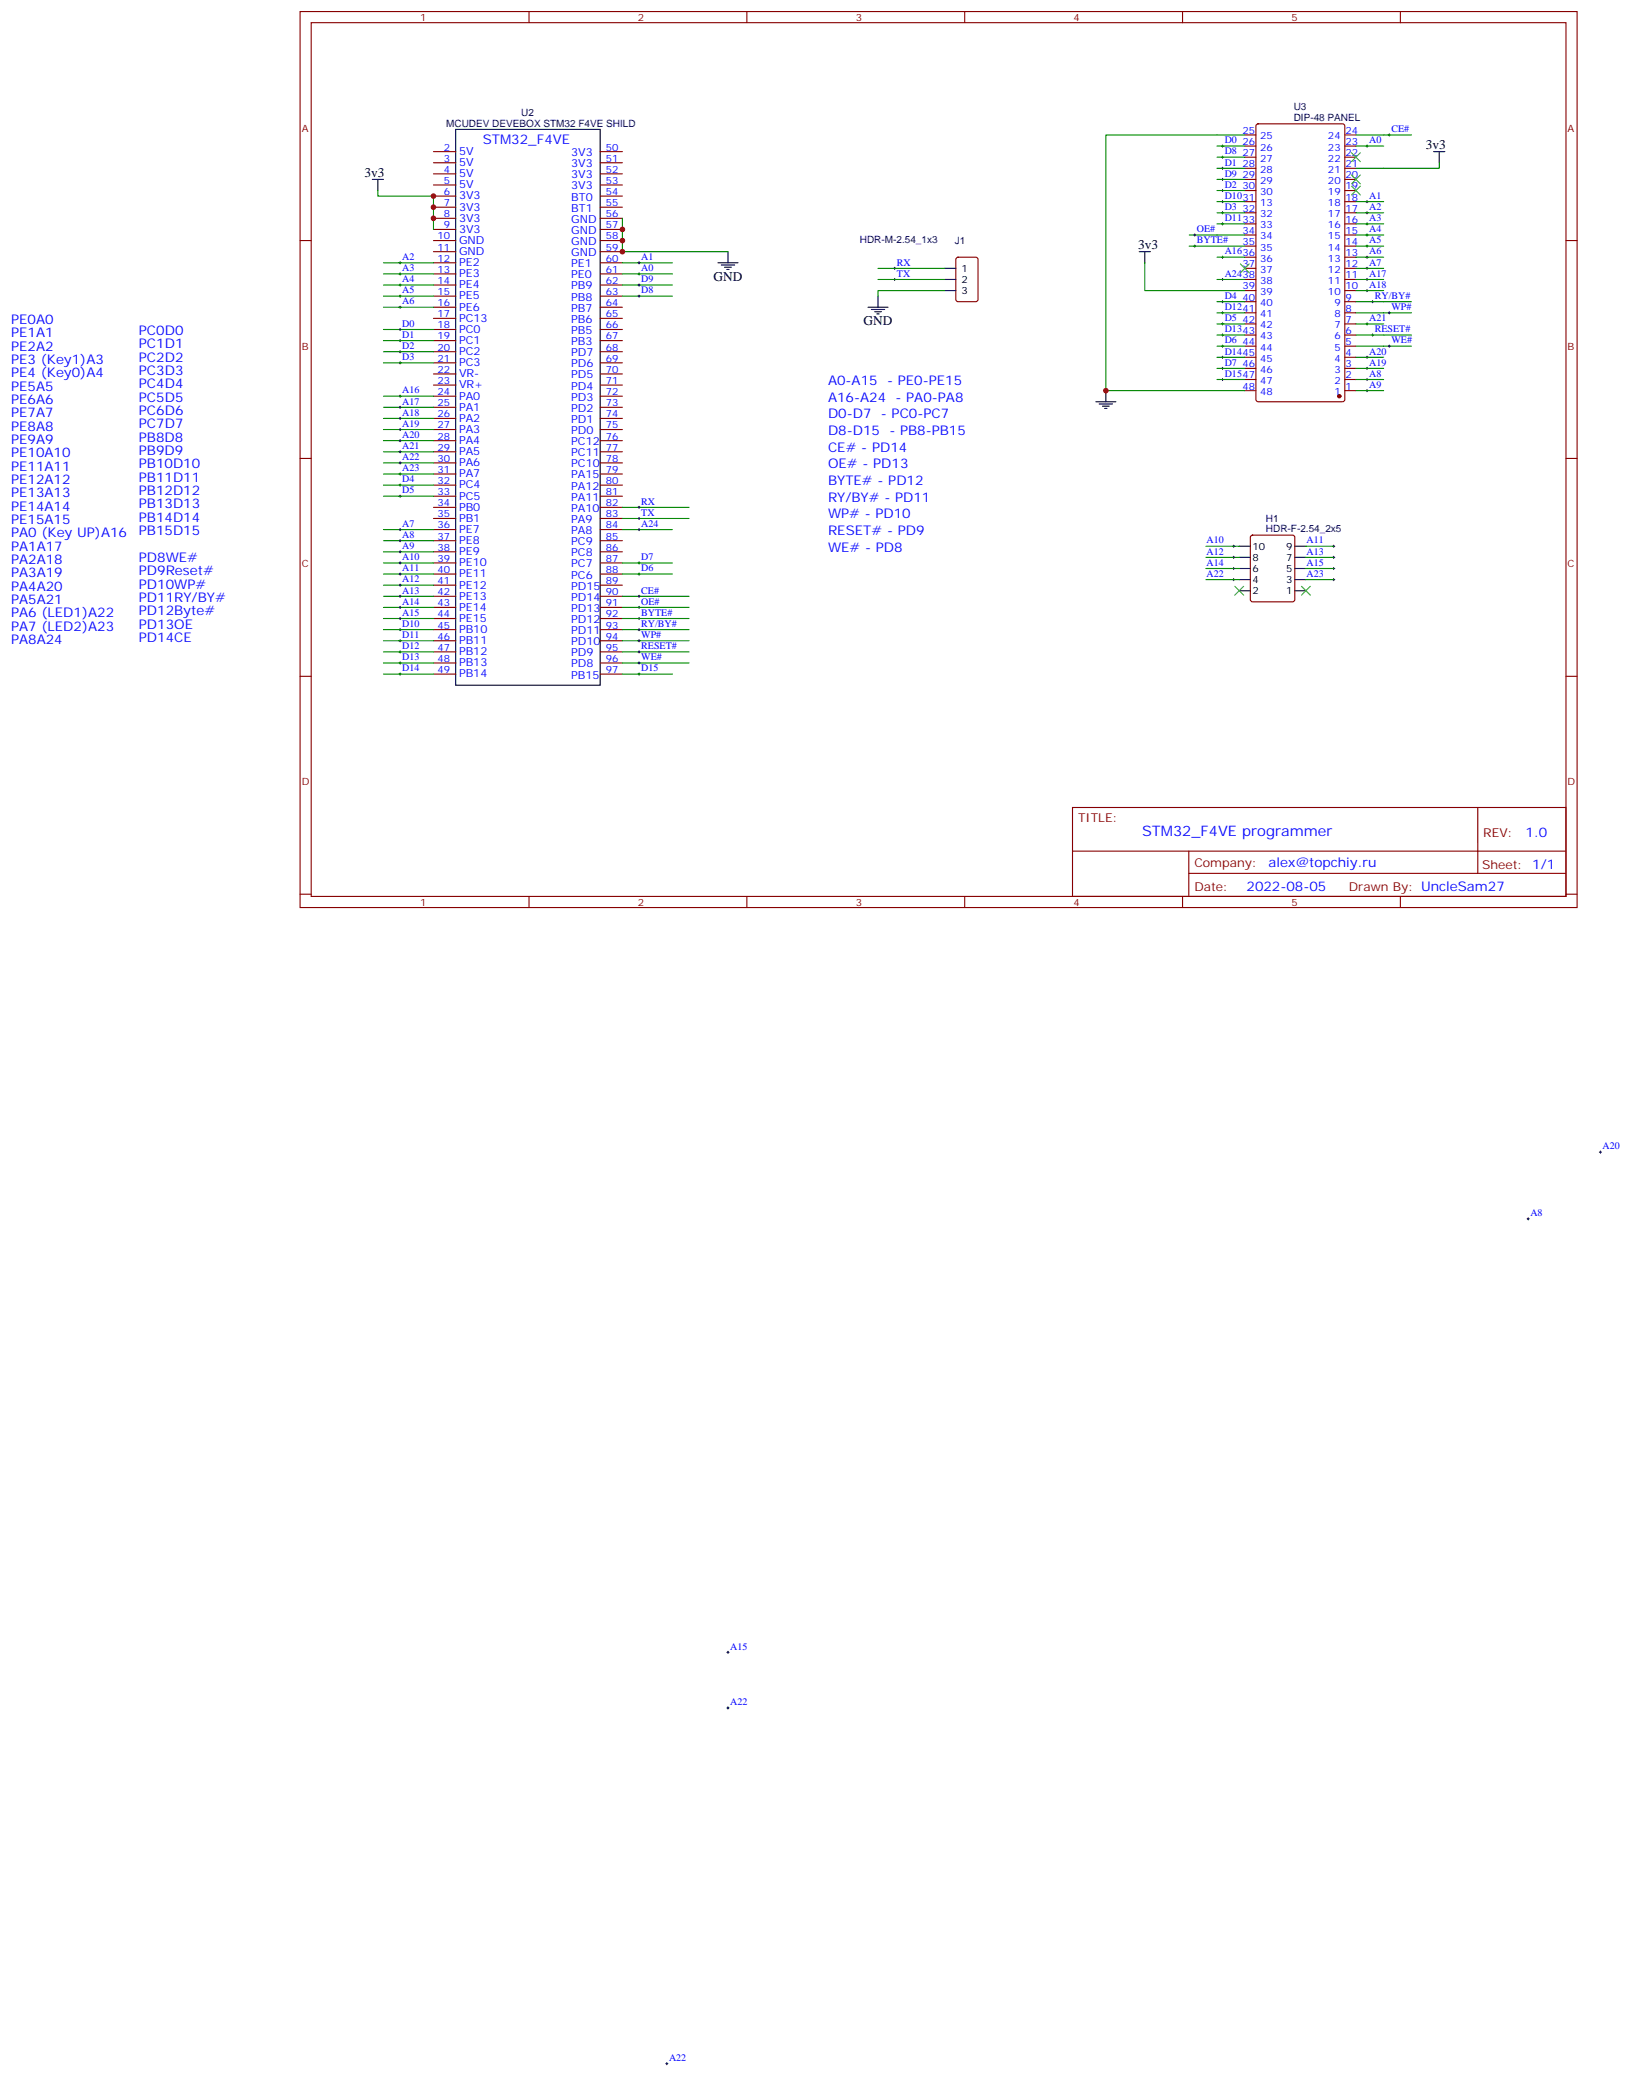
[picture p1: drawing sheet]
<svg xmlns="http://www.w3.org/2000/svg" width="518mm" height="659mm" viewBox="0 0 518 659" stroke-linecap="round" stroke-linejoin="round" font-family="sans-serif">
<g fill="none" stroke="#870000" stroke-width=".35">
<path d="M95.2 3.7h405.4v284.3h-405.4zM98.8 7.2h398.3v277.3h-398.3zM167.9 3.7v3.5M237.1 3.7v3.5M306.2 3.7v3.5M375.4 3.7v3.5M444.5 3.7v3.5M398.9 39.5l.4-.2h26.9l.6 .4 .1 87.1-.5 .6-27.1 .1-.6-.5-.1-87zM137.6 48.1h7M137.6 51.6h7M137.6 55.2h7M137.6 58.7h7"/>
<path d="M190.5 48.1h7.1M190.5 51.6h7.1M190.5 55.2h7.1M190.5 58.7h7.1M395.1 56.9h3.5M395.1 53.4h3.5M395.1 49.9h3.5M395.1 46.4h3.5M395.1 42.8h3.5M426.9 56.9h3.5M426.9 53.4h3.5M426.9 49.9h3.5"/>
<path d="M426.9 46.4h3.5M95.2 76.3h3.6M137.6 76.3h7M137.6 62.2h7M137.6 65.8h7M137.6 69.3h7M137.6 72.8h7M137.6 79.9h7M190.5 76.3h7.1M190.5 62.2h7.1M190.5 65.8h7.1M190.5 69.3h7.1"/>
<path d="M190.5 72.8h7.1M190.5 79.9h7.1M395.1 78.1h3.5M395.1 74.6h3.5M395.1 71h3.5M395.1 67.5h3.5M395.1 64h3.5M395.1 60.5h3.5M426.9 78.1h3.5M426.9 74.6h3.5M426.9 71h3.5M426.9 67.5h3.5"/>
<path d="M426.9 64h3.5M426.9 60.5h3.5M497.1 76.3h3.5M137.6 97.5h7M137.6 94h7M137.6 90.5h7M137.6 86.9h7M137.6 83.4h7M190.5 97.5h7.1M190.5 94h7.1M190.5 90.5h7.1M190.5 86.9h7.1"/>
<path d="M190.5 83.4h7.1M303.6 81.8l.5-.2h5.6l.7 .5v12.9l-.4 .7h-5.9l-.7-.4v-13zM395.1 99.3h3.5M395.1 95.7h3.5M395.1 92.2h3.5M395.1 88.7h3.5M395.1 85.2h3.5M395.1 81.6h3.5M426.9 99.3h3.5M426.9 95.7h3.5M426.9 92.2h3.5M426.9 88.7h3.5"/>
<path d="M426.9 85.2h3.5M426.9 81.6h3.5M137.6 111.6h7M137.6 108.1h7M137.6 104.6h7M137.6 101h7M137.6 115.1h7M137.6 118.7h7M190.5 111.6h7.1M190.5 108.1h7.1M190.5 104.6h7.1M190.5 101h7.1"/>
<path d="M190.5 115.1h7.1M190.5 118.7h7.1M395.1 116.9h3.5M395.1 113.4h3.5M395.1 109.9h3.5M395.1 106.3h3.5M395.1 102.8h3.5M426.9 116.9h3.5M426.9 113.4h3.5M426.9 109.9h3.5M426.9 106.3h3.5M426.9 102.8h3.5"/>
<path d="M137.6 139.8h7M137.6 136.3h7M137.6 132.8h7M137.6 129.3h7M137.6 125.7h7M137.6 122.2h7M190.5 139.8h7.1M190.5 136.3h7.1M190.5 132.8h7.1M190.5 129.3h7.1M190.5 125.7h7.1M190.5 122.2h7.1"/>
<path d="M395.1 120.4h3.5M426.9 124h3.5M426.9 120.4h3.5M95.2 145.5h3.6M137.6 146.9h7M137.6 143.4h7M137.6 150.4h7M137.6 157.5h7M137.6 154h7M190.5 146.9h7.1M190.5 143.4h7.1M190.5 150.4h7.1"/>
<path d="M190.5 157.5h7.1M190.5 154h7.1M497.1 145.5h3.5M137.6 178.6h7M137.6 175.1h7M137.6 171.6h7M137.6 168.1h7M137.6 164.5h7M137.6 161h7M190.5 178.6h7.1M190.5 175.1h7.1M190.5 171.6h7.1"/>
<path d="M190.5 168.1h7.1M190.5 164.5h7.1M190.5 161h7.1M397.1 170l.5-.2h12.7l.6 .5 .1 20-.5 .6-12.9 .1-.7-.5v-20zM137.6 182.2h7M137.6 185.7h7M137.6 199.8h7M137.6 196.3h7M137.6 192.8h7M137.6 189.2h7M190.5 182.2h7.1M190.5 185.7h7.1"/>
<path d="M190.5 199.8h7.1M190.5 196.3h7.1M190.5 192.8h7.1M190.5 189.2h7.1M95.2 214.6h3.6M137.6 213.9h7M137.6 210.4h7M137.6 206.9h7M137.6 203.3h7M190.5 213.9h7.1M190.5 210.4h7.1M190.5 206.9h7.1"/>
<path d="M190.5 203.3h7.1M497.1 214.6h3.5M340.4 256.3h156.7v28.2h-156.7zM469.1 256.3v20.9M340.5 270.1h156.4M377.3 277.2h119.6M377.3 270.1v14.1M95.2 283.8h3.6M167.9 284.5v3.5M237.1 284.5v3.5M306.2 284.5v3.5M375.4 284.5v3.5"/>
<path d="M444.5 284.5v3.5M497.1 283.8h3.5"/>
</g>
<g fill="none" stroke="#000" stroke-width=".32">
<path d="M387.7 46.4h.7M387.7 56.9h.7M387.7 53.4h.7M387.7 49.9h.7M388.1 46v.7M388.1 49.5v.7M388.1 53.1v.7M388.1 56.6v.7M433.6 46.4h.7M433.9 46v.7M440.6 42.8h.7M441 42.5v.7"/>
<path d="M378.9 74.6h.7M378.9 78.1h.7M379.2 74.2v.7M379.2 77.8v.7M387.7 64h.7M387.7 67.5h.7M387.7 71h.7M387.7 60.5h.7M388.1 60.1v.7M388.1 63.6v.7M388.1 67.2v.7M388.1 70.7v.7"/>
<path d="M433.6 64h.7M433.6 67.5h.7M433.6 71h.7M433.6 74.6h.7M433.6 78.1h.7M433.9 63.6v.7M433.9 67.2v.7M433.9 70.7v.7M433.9 74.2v.7M433.9 77.8v.7M126.6 86.9h.8M126.6 83.4h.8"/>
<path d="M126.6 90.5h.8M126.6 94h.8M126.6 97.5h.8M127 83v.7M127 86.6v.7M127 90.1v.7M127 93.6v.7M127 97.2v.7M202.5 86.9h.7M202.5 83.4h.7M202.5 90.5h.7M202.5 94h.7"/>
<path d="M202.8 83v.7M202.8 86.6v.7M202.8 90.1v.7M202.8 93.6v.7M283.6 85.2h.7M283.6 88.7h.7M284 84.8v.7M284 88.3v.7M387.7 88.7h.7M387.7 81.6h.7M387.7 95.7h.7M387.7 99.3h.7"/>
<path d="M388.1 81.3v.7M388.1 88.3v.7M388.1 95.4v.7M388.1 98.9v.7M433.6 85.2h.7M433.6 88.7h.7M433.6 81.6h.7M433.6 92.2h.7M433.9 81.3v.7M433.9 84.8v.7M433.9 88.3v.7M433.9 91.9v.7"/>
<path d="M435.3 95.7h.7M435.7 95.4v.7M440.6 99.3h.7M441 98.9v.7M126.6 104.6h.8M126.6 108.1h.8M126.6 111.6h.8M126.6 115.1h.8M127 104.2v.7M127 107.7v.7M127 111.3v.7M127 114.8v.7"/>
<path d="M387.7 102.8h.7M387.7 106.3h.7M387.7 109.9h.7M387.7 113.4h.7M387.7 116.9h.7M388.1 102.4v.8M388.1 106v.7M388.1 109.5v.7M388.1 113v.7M388.1 116.6v.7M433.6 102.8h.7M433.6 113.4h.7"/>
<path d="M433.6 116.9h.7M433.9 102.4v.8M433.9 113v.7M433.9 116.6v.7M435.3 106.3h.7M435.7 106v.7M440.6 109.9h.7M441 109.5v.7M126.6 125.7h.8M126.6 129.3h.8M126.6 132.8h.8M126.6 136.3h.8"/>
<path d="M126.6 139.8h.8M127 125.4v.7M127 128.9v.7M127 132.4v.7M127 136v.7M127 139.5v.7M387.7 120.4h.7M388.1 120.1v.7M433.6 120.4h.7M433.6 124h.7M433.9 120.1v.7M433.9 123.6v.7"/>
<path d="M126.6 143.4h.8M126.6 146.9h.8M126.6 150.4h.8M126.6 154h.8M126.6 157.5h.8M127 143v.7M127 146.5v.7M127 150.1v.7M127 153.6v.7M127 157.1v.7M126.6 178.6h.8M126.6 175.1h.8"/>
<path d="M126.6 171.6h.8M126.6 168.1h.8M127 167.7v.7M127 171.2v.7M127 174.8v.7M127 178.3v.7M202.5 178.6h.7M202.5 168.1h.7M202.5 164.5h.7M202.5 161h.7M202.8 160.7v.7M202.8 164.2v.7"/>
<path d="M202.8 167.7v.7M202.8 178.3v.7M391.2 173.4h.7M391.2 176.9h.7M391.6 173v.7M391.6 176.5v.7M423 173.4h.7M423 176.9h.7M423.3 173v.7M423.3 176.5v.7M126.6 182.2h.8M126.6 196.3h.8"/>
<path d="M126.6 192.8h.8M126.6 189.2h.8M126.6 185.7h.8M126.6 199.8h.8M127 181.8v.7M127 185.3v.8M127 188.9v.7M127 192.4v.7M127 195.9v.7M127 199.5v.7M202.5 182.2h.7M202.5 196.3h.7"/>
<path d="M202.5 192.8h.7M202.5 189.2h.7M202.5 199.8h.7M202.8 181.8v.7M202.8 188.9v.7M202.8 192.4v.7M202.8 195.9v.7M202.8 199.5v.7M391.2 180.4h.7M391.2 183.9h.7M391.6 180.1v.7M391.6 183.6v.7"/>
<path d="M423 180.4h.7M423 183.9h.7M423.3 180.1v.7M423.3 183.6v.7M126.6 203.3h.8M126.6 206.9h.8M126.6 210.4h.8M126.6 213.9h.8M127 203v.7M127 206.5v.7M127 210v.7M127 213.6v.7"/>
<path d="M202.5 203.3h.7M202.5 206.9h.7M202.5 210.4h.7M202.5 213.9h.7M202.8 203v.7M202.8 206.5v.7M202.8 210v.7M202.8 213.6v.7M507.6 365.6h.8M508 365.3v.7M484.7 386.8h.7M485.1 386.4v.7"/>
<path d="M230.7 524.4h.7M231.1 524v.7M230.7 542h.7M231.1 541.7v.7M211.3 654.9h.7M211.7 654.5v.7"/>
</g>
<g fill="none" stroke="#000" stroke-width=".35">
<path d="M118.2 56.9h3.5M119.9 56.9v3.6M144.6 41.1h45.9v176.4h-45.9zM455.1 48.1h3.5M456.8 48.1v3.5M231.1 79.9v3.5M361.6 79.9h3.5M363.4 79.9v3.5M227.9 83.4h6.3M229 84.1h4.2M230 84.8h2.1M230.7 85.5h.7"/>
<path d="M275.5 97.5h6.4M276.6 98.2h4.2M277.6 98.9h2.2M278.3 99.6h.7M278.7 94v3.5M299.9 92.2h3.5M299.9 85.2h3.5M299.9 88.7h3.5M347.8 127.5h6.4M348.9 128.2h4.2M350 128.9h2.1M350.7 129.6h.7"/>
<path d="M351 124v3.5M393.3 176.9h3.6M393.3 173.4h3.6M411 176.9h3.5M411 173.4h3.5M393.3 187.5h3.6M393.3 183.9h3.6M393.3 180.4h3.6M411 187.5h3.5M411 183.9h3.5M411 180.4h3.5"/>
</g>
<g fill="none" stroke="#008700" stroke-width=".35">
<path d="M386.3 53.4h8.8M386.3 46.4h8.8M386.3 49.9h8.8M386.3 56.9h8.8M395.1 42.8h-44.1v81.2h44.1M430.4 42.8h17.6M430.4 46.4h8.8M456.8 51.6v1.8h-26.4M119.9 60.5v1.7h17.7v10.6M197.6 69.3v10.6h33.5M377.5 74.6h17.6M377.5 78.1h17.6"/>
<path d="M386.3 71h8.8M386.3 67.5h8.8M386.3 64h8.8M386.3 60.5h8.8M430.4 74.6h8.8M430.4 71h8.8M430.4 67.5h8.8M430.4 64h8.8M430.4 78.1h8.8M121.7 86.9h15.9M121.7 83.4h15.9M121.7 90.5h15.9"/>
<path d="M121.7 94h15.9M121.7 97.5h15.9M197.6 86.9h15.8M197.6 83.4h15.8M197.6 90.5h15.8M197.6 94h15.8M278.7 85.2h21.2M278.7 88.7h21.2M299.9 92.2h-21.2v1.8M363.4 83.4v8.8h31.7M386.3 88.7h8.8M386.3 95.7h8.8"/>
<path d="M386.3 99.3h8.8M386.3 81.6h8.8M430.4 85.2h8.8M430.4 88.7h8.8M430.4 95.7h17.6M430.4 99.3h17.6M430.4 92.2h8.8M430.4 81.6h8.8M121.7 104.6h15.9M121.7 108.1h15.9M121.7 111.6h15.9M121.7 115.1h15.9"/>
<path d="M386.3 106.3h8.8M386.3 109.9h8.8M386.3 102.8h8.8M386.3 116.9h8.8M386.3 113.4h8.8M430.4 106.3h17.6M430.4 109.9h17.6M430.4 102.8h8.8M430.4 116.9h8.8M430.4 113.4h8.8M121.7 125.7h15.9M121.7 129.3h15.9"/>
<path d="M121.7 132.8h15.9M121.7 136.3h15.9M121.7 139.8h15.9M386.3 120.4h8.8M430.4 124h8.8M430.4 120.4h8.8M121.7 143.4h15.9M121.7 146.9h15.9M121.7 154h15.9M121.7 157.5h15.9M121.7 150.4h15.9M121.7 178.6h15.9"/>
<path d="M121.7 175.1h15.9M121.7 171.6h15.9M121.7 168.1h15.9M197.6 178.6h15.8M197.6 168.1h15.8M197.6 164.5h21.1M197.6 161h21.1M382.8 176.9h10.5M382.8 173.4h10.5M414.5 176.9h8.8M414.5 173.4h8.8M121.7 182.2h15.9"/>
<path d="M121.7 196.3h15.9M121.7 192.8h15.9M121.7 189.2h15.9M121.7 185.7h15.9M121.7 199.8h15.9M197.6 182.2h15.8M197.6 196.3h21.1M197.6 192.8h21.1M197.6 189.2h21.1M197.6 199.8h21.1M382.8 183.9h10.5M382.8 180.4h10.5"/>
<path d="M414.5 183.9h8.8M414.5 180.4h8.8M121.7 203.3h15.9M121.7 206.9h15.9M121.7 210.4h15.9M121.7 213.9h15.9M197.6 203.3h21.1M197.6 206.9h21.1M197.6 210.4h21.1M197.6 213.9h15.8"/>
</g>
<path d="M429 48.5l2.8 2.8M429 59.1l2.8 2.8M429 55.5l2.8 2.8M431.8 48.5l-2.8 2.8M431.8 59.1l-2.8 2.8M431.8 55.5l-2.8 2.8M393.7 83.7l2.8 2.9M396.5 83.7l-2.8 2.9M391.9 186.1l2.9 2.8M394.8 186.1l-2.9 2.8M413.1 186.1l2.8 2.8M415.9 186.1l-2.8 2.8" fill="none" stroke="#3c3" stroke-width=".35"/>
<circle cx="425.1" cy="125.7" r=".53" fill="#870000" stroke="#870000" stroke-width=".35"/>
<path d="M426.9 42.8h3.5M395.1 124h3.5" fill="none" stroke="#903" stroke-width=".35"/>
<g fill="#c00">
<circle cx="137.6" cy="62.2" r=".88"/>
<circle cx="137.6" cy="65.8" r=".88"/>
<circle cx="137.6" cy="69.3" r=".88"/>
<circle cx="197.6" cy="72.8" r=".88"/>
<circle cx="197.6" cy="76.3" r=".88"/>
<circle cx="197.6" cy="79.9" r=".88"/>
<circle cx="351" cy="124" r=".88"/>
</g>
<text font-size="4.6" fill="#00f" x="362.5" y="265.3">STM32_F4VE programmer</text>
<g font-size="4.2" fill="#00f">
<text x="153.2" y="45.6">STM32_F4VE</text>
<text x="3.5" y="102.8">PE0A0</text>
<text x="3.5" y="107">PE1A1</text>
<text x="44.1" y="106.3">PC0D0</text>
<text x="3.5" y="111.3">PE2A2</text>
<text x="44.1" y="110.6">PC1D1</text>
<text x="3.5" y="115.5">PE3 (Key1)A3</text>
<text x="3.5" y="119.7">PE4 (Key0)A4</text>
<text x="44.1" y="114.8">PC2D2</text>
<text x="44.1" y="119">PC3D3</text>
<text x="3.5" y="124">PE5A5</text>
<text x="44.1" y="123.3">PC4D4</text>
<text x="262.8" y="122.2">A0-A15</text>
<text x="281.6" y="122.2">- PE0-PE15</text>
<text x="3.5" y="128.2">PE6A6</text>
<text x="44.1" y="127.5">PC5D5</text>
<text x="44.1" y="131.7">PC6D6</text>
<text x="262.8" y="127.5">A16-A24</text>
<text x="284.2" y="127.5">- PA0-PA8</text>
<text x="3.5" y="132.4">PE7A7</text>
<text x="3.5" y="136.7">PE8A8</text>
<text x="44.1" y="136">PC7D7</text>
<text x="262.8" y="132.8">D0-D7</text>
<text x="279.6" y="132.8">- PC0-PC7</text>
<text x="3.5" y="140.9">PE9A9</text>
<text x="44.1" y="140.2">PB8D8</text>
<text x="262.8" y="143.4">CE# - PD14</text>
<text x="262.8" y="138.1">D8-D15</text>
<text x="282.3" y="138.1">- PB8-PB15</text>
<text x="3.5" y="145.1">PE10A10</text>
<text x="3.5" y="149.4">PE11A11</text>
<text x="44.1" y="144.4">PB9D9</text>
<text x="44.1" y="148.7">PB10D10</text>
<text x="262.8" y="148.7">OE# - PD13</text>
<text x="3.5" y="153.6">PE12A12</text>
<text x="44.1" y="152.9">PB11D11</text>
<text x="262.8" y="154">BYTE# - PD12</text>
<text x="3.5" y="157.8">PE13A13</text>
<text x="44.1" y="157.1">PB12D12</text>
<text x="44.1" y="161.4">PB13D13</text>
<text x="262.8" y="159.2">RY/BY# - PD11</text>
<text x="3.5" y="162.1">PE14A14</text>
<text x="3.5" y="166.3">PE15A15</text>
<text x="44.1" y="165.6">PB14D14</text>
<text x="262.8" y="164.5">WP# - PD10</text>
<text x="3.5" y="170.5">PA0 (Key UP)A16</text>
<text x="44.1" y="169.8">PB15D15</text>
<text x="262.8" y="169.8">RESET# - PD9</text>
<text x="3.5" y="174.8">PA1A17</text>
<text x="3.5" y="179">PA2A18</text>
<text x="44.1" y="178.3">PD8WE#</text>
<text x="262.8" y="175.1">WE# - PD8</text>
<text x="3.5" y="183.2">PA3A19</text>
<text x="44.1" y="182.5">PD9Reset#</text>
<text x="3.5" y="187.5">PA4A20</text>
<text x="3.5" y="191.7">PA5A21</text>
<text x="44.1" y="186.8">PD10WP#</text>
<text x="44.1" y="191">PD11RY/BY#</text>
<text x="3.5" y="195.9">PA6 (LED1)A22</text>
<text x="44.1" y="195.2">PD12Byte#</text>
<text x="3.5" y="200.2">PA7 (LED2)A23</text>
<text x="44.1" y="199.5">PD13OE</text>
<text x="44.1" y="203.7">PD14CE</text>
<text x="3.5" y="204.4">PA8A24</text>
<text x="484.2" y="265.5">1.0</text>
<text x="402.6" y="275.1">alex@topchiy.ru</text>
<text x="395.7" y="282.9">2022-08-05</text>
</g>
<g font-size="4.2">
<text x="452.6" y="47.4">3v3</text>
<text x="115.7" y="56.2">3v3</text>
<text x="361.2" y="79.2">3v3</text>
<text x="226.5" y="89">GND</text>
<text x="274.1" y="103.2">GND</text>
</g>
<g font-size="3.9" fill="#800">
<text x="342.2" y="260.8">TITLE:</text>
<text x="470.8" y="265.5">REV:</text>
<text x="379.1" y="275">Company:</text>
<text x="470.5" y="275.7">Sheet: 1/1</text>
<text x="379.1" y="282.7">Date:</text>
<text x="428.1" y="282.8">Drawn By: UncleSam27</text>
</g>
<g font-size="3.5" fill="#00f">
<text x="145.7" y="49.2">5V</text>
<text x="145.7" y="52.7">5V</text>
<text x="181.3" y="49.5">3V3</text>
<text x="181.3" y="53.1">3V3</text>
<text x="145.7" y="56.2">5V</text>
<text x="145.7" y="59.8">5V</text>
<text x="181.3" y="56.6">3V3</text>
<text x="145.7" y="63.3">3V3</text>
<text x="181.3" y="60.1">3V3</text>
<text x="181.3" y="63.6">BT0</text>
<text x="145.7" y="66.8">3V3</text>
<text x="145.7" y="70.3">3V3</text>
<text x="181.3" y="67.2">BT1</text>
<text x="181.3" y="70.7">GND</text>
<text x="145.7" y="73.9">3V3</text>
<text x="145.7" y="77.4">GND</text>
<text x="181.3" y="74.2">GND</text>
<text x="181.3" y="77.8">GND</text>
<text x="145.7" y="80.9">GND</text>
<text x="181.3" y="81.3">GND</text>
<text x="145.7" y="84.5">PE2</text>
<text x="145.7" y="88">PE3</text>
<text x="181.3" y="84.8">PE1</text>
<text x="181.3" y="88.3">PE0</text>
<text x="145.7" y="91.5">PE4</text>
<text x="145.7" y="95">PE5</text>
<text x="181.3" y="91.9">PB9</text>
<text x="181.3" y="95.4">PB8</text>
<text x="145.7" y="98.6">PE6</text>
<text x="181.3" y="98.9">PB7</text>
<text x="145.7" y="102.1">PC13</text>
<text x="145.7" y="105.6">PC0</text>
<text x="181.3" y="102.4">PB6</text>
<text x="181.3" y="106">PB5</text>
<text x="145.7" y="109.1">PC1</text>
<text x="145.7" y="112.7">PC2</text>
<text x="181.3" y="109.5">PB3</text>
<text x="181.3" y="113">PD7</text>
<text x="145.7" y="116.2">PC3</text>
<text x="145.7" y="119.7">VR-</text>
<text x="181.3" y="116.6">PD6</text>
<text x="145.7" y="123.3">VR+</text>
<text x="181.3" y="120.1">PD5</text>
<text x="181.3" y="123.6">PD4</text>
<text x="145.7" y="126.8">PA0</text>
<text x="145.7" y="130.3">PA1</text>
<text x="181.3" y="127.1">PD3</text>
<text x="181.3" y="130.7">PD2</text>
<text x="145.7" y="133.8">PA2</text>
<text x="145.7" y="137.4">PA3</text>
<text x="181.3" y="134.2">PD1</text>
<text x="181.3" y="137.7">PD0</text>
<text x="145.7" y="140.9">PA4</text>
<text x="181.3" y="141.3">PC12</text>
<text x="145.7" y="144.4">PA5</text>
<text x="145.7" y="148">PA6</text>
<text x="181.3" y="144.8">PC11</text>
<text x="181.3" y="148.3">PC10</text>
<text x="145.7" y="151.5">PA7</text>
<text x="145.7" y="155">PC4</text>
<text x="181.3" y="151.8">PA15</text>
<text x="181.3" y="155.4">PA12</text>
<text x="145.7" y="158.5">PC5</text>
<text x="181.3" y="158.9">PA11</text>
<text x="145.7" y="162.1">PB0</text>
<text x="145.7" y="165.6">PB1</text>
<text x="181.3" y="162.4">PA10</text>
<text x="181.3" y="165.9">PA9</text>
<text x="145.7" y="169.1">PE7</text>
<text x="145.7" y="172.6">PE8</text>
<text x="181.3" y="169.5">PA8</text>
<text x="181.3" y="173">PC9</text>
<text x="145.7" y="176.2">PE9</text>
<text x="145.7" y="179.7">PE10</text>
<text x="181.3" y="176.5">PC8</text>
<text x="145.7" y="183.2">PE11</text>
<text x="181.3" y="180.1">PC7</text>
<text x="181.3" y="183.6">PC6</text>
<text x="145.7" y="186.8">PE12</text>
<text x="145.7" y="190.3">PE13</text>
<text x="181.3" y="187.1">PD15</text>
<text x="181.3" y="190.6">PD14</text>
<text x="145.7" y="193.8">PE14</text>
<text x="145.7" y="197.3">PE15</text>
<text x="181.3" y="194.2">PD13</text>
<text x="181.3" y="197.7">PD12</text>
<text x="145.7" y="200.9">PB10</text>
<text x="181.3" y="201.2">PD11</text>
<text x="145.7" y="204.4">PB11</text>
<text x="145.7" y="207.9">PB12</text>
<text x="181.3" y="204.8">PD10</text>
<text x="181.3" y="208.3">PD9</text>
<text x="145.7" y="211.5">PB13</text>
<text x="145.7" y="215">PB14</text>
<text x="181.3" y="211.8">PD8</text>
<text x="181.3" y="215.3">PB15</text>
</g>
<g font-size="3.2" fill="#800">
<text x="133.3" y="6.7">1</text>
<text x="202.5" y="6.7">2</text>
<text x="271.6" y="6.7">3</text>
<text x="340.8" y="6.7">4</text>
<text x="409.9" y="6.7">5</text>
<text x="95.8" y="41.8">A</text>
<text x="497.6" y="41.8">A</text>
<text x="95.8" y="110.9">B</text>
<text x="497.6" y="110.9">B</text>
<text x="95.8" y="180.1">C</text>
<text x="497.6" y="180.1">C</text>
<text x="95.8" y="249.2">D</text>
<text x="497.6" y="249.2">D</text>
<text x="133.3" y="287.5">1</text>
<text x="202.5" y="287.5">2</text>
<text x="271.6" y="287.5">3</text>
<text x="340.8" y="287.5">4</text>
<text x="409.9" y="287.5">5</text>
</g>
<g font-size="3.2" fill="#000080">
<text x="410.6" y="35">U3</text>
<text x="141.6" y="40.2">MCUDEV DEVEBOX STM32 F4VE SHILD</text>
<text x="165.5" y="36.9">U2</text>
<text x="410.6" y="38.2">DIP-48 PANEL</text>
<text x="272.9" y="77">HDR-M-2.54_1x3</text>
<text x="303.1" y="77.4">J1</text>
<text x="401.8" y="165.6">H1</text>
<text x="401.8" y="168.8">HDR-F-2.54_2x5</text>
</g>
<g font-size="3.2" fill="#00f">
<text x="441.7" y="41.9">CE#</text>
<text x="140.9" y="47.8">2</text>
<text x="192.3" y="47.8">50</text>
<text x="388.8" y="45.5">D0</text>
<text x="394.4" y="42.5">25</text>
<text x="394.4" y="46">26</text>
<text x="399.9" y="44.2">25</text>
<text x="399.9" y="47.8">26</text>
<text x="421.5" y="47.8">23</text>
<text x="421.5" y="44.2">24</text>
<text x="427" y="46">23</text>
<text x="427" y="42.5">24</text>
<text x="434.6" y="45.5">A0</text>
<text x="140.9" y="51.3">3</text>
<text x="192.3" y="51.3">51</text>
<text x="388.8" y="52.5">D1</text>
<text x="388.8" y="49">D8</text>
<text x="394.4" y="49.5">27</text>
<text x="394.4" y="53.1">28</text>
<text x="399.9" y="51.3">27</text>
<text x="421.5" y="51.3">22</text>
<text x="427" y="53.1">21</text>
<text x="427" y="49.5">22</text>
<text x="140.9" y="54.8">4</text>
<text x="140.9" y="58.3">5</text>
<text x="192.3" y="58.3">53</text>
<text x="192.3" y="54.8">52</text>
<text x="388.8" y="59.6">D2</text>
<text x="388.8" y="56.1">D9</text>
<text x="394.4" y="56.6">29</text>
<text x="399.9" y="54.8">28</text>
<text x="399.9" y="58.3">29</text>
<text x="421.5" y="58.3">20</text>
<text x="421.5" y="54.8">21</text>
<text x="427" y="56.6">20</text>
<text x="140.9" y="61.9">6</text>
<text x="140.9" y="65.4">7</text>
<text x="192.3" y="65.4">55</text>
<text x="192.3" y="61.9">54</text>
<text x="388.8" y="63.1">D1031</text>
<text x="394.4" y="60.1">30</text>
<text x="399.9" y="61.9">30</text>
<text x="399.9" y="65.4">13</text>
<text x="421.5" y="65.4">18</text>
<text x="421.5" y="61.9">19</text>
<text x="427" y="63.6">18</text>
<text x="427" y="60.1">19</text>
<text x="434.6" y="63.1">A1</text>
<text x="140.9" y="68.9">8</text>
<text x="192.3" y="68.9">56</text>
<text x="388.8" y="70.2">D1133</text>
<text x="388.8" y="66.6">D3</text>
<text x="394.4" y="67.2">32</text>
<text x="399.9" y="68.9">32</text>
<text x="421.5" y="68.9">17</text>
<text x="427" y="70.7">16</text>
<text x="427" y="67.2">17</text>
<text x="434.6" y="66.6">A2</text>
<text x="434.6" y="70.2">A3</text>
<text x="138.8" y="76">10</text>
<text x="140.9" y="72.5">9</text>
<text x="192.3" y="72.5">57</text>
<text x="192.3" y="76">58</text>
<text x="379.9" y="77.2">BYTE#</text>
<text x="379.9" y="73.7">OE#</text>
<text x="394.4" y="74.2">34</text>
<text x="394.4" y="77.8">35</text>
<text x="399.9" y="72.5">33</text>
<text x="399.9" y="76">34</text>
<text x="421.5" y="76">15</text>
<text x="421.5" y="72.5">16</text>
<text x="427" y="77.8">14</text>
<text x="427" y="74.2">15</text>
<text x="434.6" y="73.7">A4</text>
<text x="434.6" y="77.2">A5</text>
<text x="127.7" y="82.5">A2</text>
<text x="138.8" y="79.5">11</text>
<text x="138.8" y="83">12</text>
<text x="192.3" y="83">60</text>
<text x="192.3" y="79.5">59</text>
<text x="203.6" y="82.5">A1</text>
<text x="388.8" y="80.8">A1636</text>
<text x="399.9" y="79.5">35</text>
<text x="399.9" y="83">36</text>
<text x="421.5" y="83">13</text>
<text x="421.5" y="79.5">14</text>
<text x="427" y="81.3">13</text>
<text x="434.6" y="80.8">A6</text>
<text x="127.7" y="86">A3</text>
<text x="127.7" y="89.6">A4</text>
<text x="138.8" y="86.6">13</text>
<text x="192.3" y="86.6">61</text>
<text x="203.6" y="86">A0</text>
<text x="203.6" y="89.6">D9</text>
<text x="284.7" y="84.3">RX</text>
<text x="284.7" y="87.8">TX</text>
<text x="388.8" y="87.8">A2438</text>
<text x="394.4" y="84.8">37</text>
<text x="399.9" y="86.6">37</text>
<text x="421.5" y="86.6">12</text>
<text x="427" y="88.3">11</text>
<text x="427" y="84.8">12</text>
<text x="434.6" y="84.3">A7</text>
<text x="434.6" y="87.8">A17</text>
<text x="127.7" y="93.1">A5</text>
<text x="138.8" y="93.6">15</text>
<text x="138.8" y="90.1">14</text>
<text x="192.3" y="93.6">63</text>
<text x="192.3" y="90.1">62</text>
<text x="203.6" y="93.1">D8</text>
<text x="388.8" y="94.9">D4</text>
<text x="394.4" y="91.9">39</text>
<text x="394.4" y="95.4">40</text>
<text x="399.9" y="90.1">38</text>
<text x="399.9" y="93.6">39</text>
<text x="421.5" y="93.6">10</text>
<text x="421.5" y="90.1">11</text>
<text x="427" y="95.4">9</text>
<text x="427" y="91.9">10</text>
<text x="434.6" y="91.3">A18</text>
<text x="436.4" y="94.9">RY/BY#</text>
<text x="127.7" y="96.6">A6</text>
<text x="138.8" y="100.7">17</text>
<text x="138.8" y="97.2">16</text>
<text x="192.3" y="100.7">65</text>
<text x="192.3" y="97.2">64</text>
<text x="388.8" y="101.9">D5</text>
<text x="388.8" y="98.4">D1241</text>
<text x="399.9" y="97.2">40</text>
<text x="399.9" y="100.7">41</text>
<text x="423.5" y="100.7">8</text>
<text x="423.5" y="97.2">9</text>
<text x="427" y="98.9">8</text>
<text x="434.6" y="101.9">A21</text>
<text x="441.7" y="98.4">WP#</text>
<text x="127.7" y="103.7">D0</text>
<text x="127.7" y="107.2">D1</text>
<text x="138.8" y="107.7">19</text>
<text x="138.8" y="104.2">18</text>
<text x="192.3" y="107.7">67</text>
<text x="192.3" y="104.2">66</text>
<text x="388.8" y="105.4">D1343</text>
<text x="394.4" y="102.4">42</text>
<text x="399.9" y="104.2">42</text>
<text x="399.9" y="107.7">43</text>
<text x="423.5" y="107.7">6</text>
<text x="423.5" y="104.2">7</text>
<text x="427" y="106">6</text>
<text x="427" y="102.4">7</text>
<text x="436.4" y="105.4">RESET#</text>
<text x="127.7" y="110.7">D2</text>
<text x="138.8" y="111.3">20</text>
<text x="192.3" y="111.3">68</text>
<text x="388.8" y="112.5">D1445</text>
<text x="388.8" y="109">D6</text>
<text x="394.4" y="109.5">44</text>
<text x="399.9" y="111.3">44</text>
<text x="423.5" y="111.3">5</text>
<text x="427" y="113">4</text>
<text x="427" y="109.5">5</text>
<text x="434.6" y="112.5">A20</text>
<text x="441.7" y="109">WE#</text>
<text x="127.7" y="114.3">D3</text>
<text x="138.8" y="114.8">21</text>
<text x="138.8" y="118.3">22</text>
<text x="192.3" y="118.3">70</text>
<text x="192.3" y="114.8">69</text>
<text x="388.8" y="119.6">D1547</text>
<text x="388.8" y="116">D7</text>
<text x="394.4" y="116.6">46</text>
<text x="399.9" y="114.8">45</text>
<text x="399.9" y="118.3">46</text>
<text x="423.5" y="118.3">3</text>
<text x="423.5" y="114.8">4</text>
<text x="427" y="116.6">3</text>
<text x="434.6" y="116">A19</text>
<text x="434.6" y="119.6">A8</text>
<text x="127.7" y="124.8">A16</text>
<text x="138.8" y="125.4">24</text>
<text x="138.8" y="121.8">23</text>
<text x="192.3" y="125.4">72</text>
<text x="192.3" y="121.8">71</text>
<text x="394.4" y="123.6">48</text>
<text x="399.9" y="121.8">47</text>
<text x="399.9" y="125.4">48</text>
<text x="423.5" y="125.4">1</text>
<text x="423.5" y="121.8">2</text>
<text x="427" y="123.6">1</text>
<text x="427" y="120.1">2</text>
<text x="434.6" y="123.1">A9</text>
<text x="127.7" y="128.4">A17</text>
<text x="127.7" y="131.9">A18</text>
<text x="138.8" y="128.9">25</text>
<text x="192.3" y="128.9">73</text>
<text x="127.7" y="135.4">A19</text>
<text x="138.8" y="136">27</text>
<text x="138.8" y="132.4">26</text>
<text x="192.3" y="136">75</text>
<text x="192.3" y="132.4">74</text>
<text x="127.7" y="139">A20</text>
<text x="127.7" y="142.5">A21</text>
<text x="138.8" y="143">29</text>
<text x="138.8" y="139.5">28</text>
<text x="192.3" y="143">77</text>
<text x="192.3" y="139.5">76</text>
<text x="127.7" y="146">A22</text>
<text x="127.7" y="149.5">A23</text>
<text x="138.8" y="146.5">30</text>
<text x="192.3" y="146.5">78</text>
<text x="127.7" y="153.1">D4</text>
<text x="138.8" y="150.1">31</text>
<text x="138.8" y="153.6">32</text>
<text x="192.3" y="153.6">80</text>
<text x="192.3" y="150.1">79</text>
<text x="127.7" y="156.6">D5</text>
<text x="138.8" y="160.7">34</text>
<text x="138.8" y="157.1">33</text>
<text x="192.3" y="160.7">82</text>
<text x="192.3" y="157.1">81</text>
<text x="203.6" y="160.1">RX</text>
<text x="127.7" y="167.2">A7</text>
<text x="138.8" y="167.7">36</text>
<text x="138.8" y="164.2">35</text>
<text x="192.3" y="167.7">84</text>
<text x="192.3" y="164.2">83</text>
<text x="203.6" y="167.2">A24</text>
<text x="203.6" y="163.7">TX</text>
<text x="127.7" y="170.7">A8</text>
<text x="138.8" y="171.2">37</text>
<text x="192.3" y="171.2">85</text>
<text x="382.9" y="172.5">A10</text>
<text x="414.7" y="172.5">A11</text>
<text x="127.7" y="177.8">A10</text>
<text x="127.7" y="174.2">A9</text>
<text x="138.8" y="178.3">39</text>
<text x="138.8" y="174.8">38</text>
<text x="192.3" y="178.3">87</text>
<text x="192.3" y="174.8">86</text>
<text x="203.6" y="177.8">D7</text>
<text x="382.9" y="176">A12</text>
<text x="382.9" y="179.5">A14</text>
<text x="414.7" y="176">A13</text>
<text x="414.7" y="179.5">A15</text>
<text x="127.7" y="181.3">A11</text>
<text x="127.7" y="184.8">A12</text>
<text x="138.8" y="181.8">40</text>
<text x="138.8" y="185.3">41</text>
<text x="192.3" y="181.8">88</text>
<text x="192.3" y="185.3">89</text>
<text x="203.6" y="181.3">D6</text>
<text x="382.9" y="183.1">A22</text>
<text x="414.7" y="183.1">A23</text>
<text x="127.7" y="191.9">A14</text>
<text x="127.7" y="188.3">A13</text>
<text x="138.8" y="188.9">42</text>
<text x="192.3" y="188.9">90</text>
<text x="203.6" y="191.9">OE#</text>
<text x="203.6" y="188.3">CE#</text>
<text x="127.7" y="195.4">A15</text>
<text x="138.8" y="195.9">44</text>
<text x="138.8" y="192.4">43</text>
<text x="192.3" y="192.4">91</text>
<text x="192.3" y="195.9">92</text>
<text x="203.6" y="195.4">BYTE#</text>
<text x="127.7" y="198.9">D10</text>
<text x="127.7" y="202.5">D11</text>
<text x="138.8" y="203">46</text>
<text x="138.8" y="199.5">45</text>
<text x="192.3" y="199.5">93</text>
<text x="192.3" y="203">94</text>
<text x="203.6" y="202.5">WP#</text>
<text x="203.6" y="198.9">RY/BY#</text>
<text x="127.7" y="206">D12</text>
<text x="127.7" y="209.5">D13</text>
<text x="138.8" y="206.5">47</text>
<text x="192.3" y="206.5">95</text>
<text x="203.6" y="209.5">WE#</text>
<text x="203.6" y="206">RESET#</text>
<text x="127.7" y="213">D14</text>
<text x="138.8" y="213.6">49</text>
<text x="138.8" y="210">48</text>
<text x="192.3" y="210">96</text>
<text x="192.3" y="213.6">97</text>
<text x="203.6" y="213">D15</text>
<text x="508.7" y="364.7">A20</text>
<text x="485.8" y="385.9">A8</text>
<text x="231.8" y="523.5">A15</text>
<text x="231.8" y="541.1">A22</text>
<text x="212.4" y="654">A22</text>
</g>
<g font-size="3.2">
<text x="305.2" y="86.2">1</text>
<text x="305.2" y="89.7">2</text>
<text x="305.2" y="93.3">3</text>
<text x="397.6" y="177.9">8</text>
<text x="397.6" y="174.4">10</text>
<text x="408.3" y="177.9">7</text>
<text x="408.3" y="174.4">9</text>
<text x="397.6" y="185">4</text>
<text x="397.6" y="181.5">6</text>
<text x="408.3" y="185">3</text>
<text x="408.3" y="181.5">5</text>
<text x="397.6" y="188.5">2</text>
<text x="408.3" y="188.5">1</text>
</g>
</svg>
